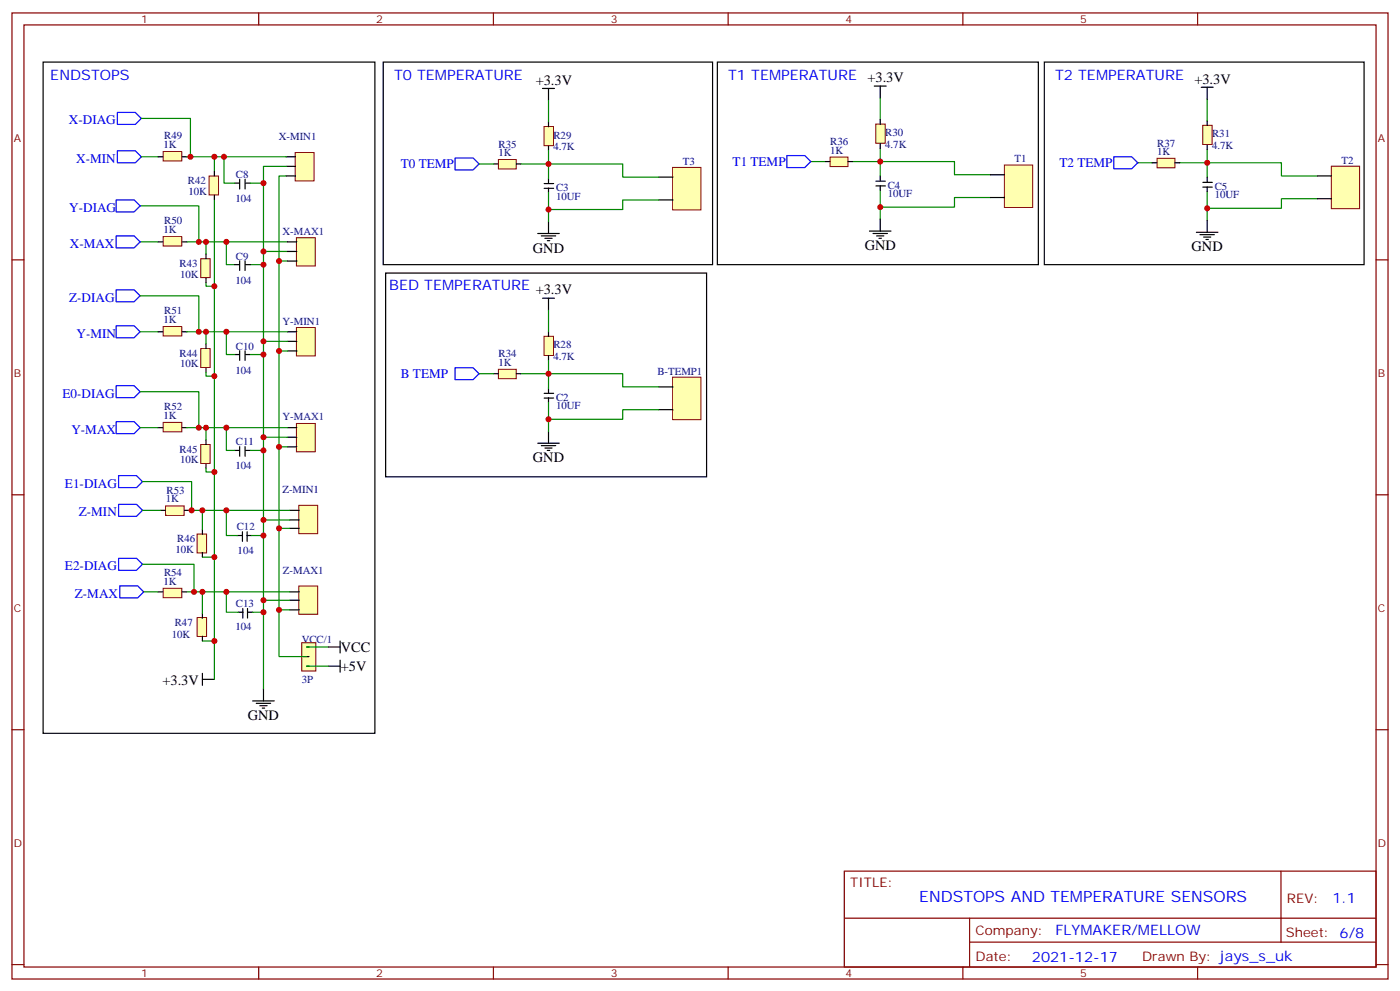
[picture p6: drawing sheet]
<svg xmlns="http://www.w3.org/2000/svg" width="412mm" height="292mm" viewBox="0 0 412 292" stroke-linecap="round" stroke-linejoin="round" font-family="sans-serif">
<g fill="none" stroke="#870000" stroke-width=".35">
<path d="M3.5 3.8h405.4v284.3h-405.4zM7.1 7.3h398.2v277.3h-398.2zM76.2 3.8v3.5M145.3 3.8v3.5M214.5 3.8v3.5M283.6 3.8v3.5M352.8 3.8v3.5M3.5 76.5h3.6M405.3 76.5h3.6M3.5 145.6h3.6M405.3 145.6h3.6M3.5 214.8h3.6"/>
<path d="M405.3 214.8h3.6M248.7 256.4h156.6v28.2h-156.6zM377.3 256.4v20.9M248.7 270.2h156.5M285.6 277.3h119.6M285.6 270.2v14.2M3.5 283.9h3.6M76.2 284.6v3.5M145.3 284.6v3.5M214.5 284.6v3.5M283.6 284.6v3.5M352.8 284.6v3.5"/>
<path d="M405.3 283.9h3.6"/>
</g>
<path d="M34.2 113.5h5.3l1.8 1.8-1.8 1.8h-5.3z" fill="none" stroke="#00f" stroke-width=".35"/>
<path d="M87.3 124.6h5.6v8.4h-5.6z" fill="#ffffb0" stroke="#800000" stroke-width=".29"/>
<path d="M84.7 125.9h2.7M84.7 128.7h2.7M84.7 131.5h2.7" fill="none" stroke="#000" stroke-width=".35"/>
<path d="M34.2 124.1h5.3l1.8 1.8-1.8 1.7h-5.3z" fill="none" stroke="#00f" stroke-width=".35"/>
<path d="M48.1 124.3h5.4v2.8h-5.4z" fill="#ffffb0" stroke="#800000" stroke-width=".29"/>
<path d="M46.6 125.9h1.4M53.6 125.9h1.4" fill="none" stroke="#000" stroke-width=".35"/>
<path d="M41.3 115.3h17.3v10.6M41.3 125.9h5.3M55 125.9h29.7" fill="none" stroke="#008700" stroke-width=".35"/>
<path d="M59.1 130.8h2.8v5.6h-2.8z" fill="#ffffb0" stroke="#800000" stroke-width=".29"/>
<path d="M60.7 129.4v1.4M60.7 136.5v1.4M69.1 132.6h1.4M70.6 131.5v2.8M72.2 131.5v2.8M72.3 132.6h1.4" fill="none" stroke="#000" stroke-width=".35"/>
<path d="M60.7 137.9v1h2.4M60.7 125.9v3.5M66.7 125.9v6.7h2.4M73.7 132.6h3.9M77.6 128.7h7.1M82.2 131.5h2.5" fill="none" stroke="#008700" stroke-width=".35"/>
<path d="M34.2 85.3h5.3l1.8 1.8-1.8 1.7h-5.3z" fill="none" stroke="#00f" stroke-width=".35"/>
<path d="M87.3 96.4h5.6v8.3h-5.6z" fill="#ffffb0" stroke="#800000" stroke-width=".29"/>
<path d="M84.7 97.6h2.7M84.7 100.5h2.7M84.7 103.3h2.7" fill="none" stroke="#000" stroke-width=".35"/>
<path d="M34.2 95.9h5.3l1.8 1.7-1.8 1.8h-5.3z" fill="none" stroke="#00f" stroke-width=".35"/>
<path d="M48.1 96.1h5.4v2.8h-5.4z" fill="#ffffb0" stroke="#800000" stroke-width=".29"/>
<path d="M46.6 97.6h1.4M53.6 97.6h1.4" fill="none" stroke="#000" stroke-width=".35"/>
<path d="M41.3 87.1h17.3v10.5M41.3 97.6h5.3M55 97.6h29.7" fill="none" stroke="#008700" stroke-width=".35"/>
<path d="M59.1 102.6h2.8v5.6h-2.8z" fill="#ffffb0" stroke="#800000" stroke-width=".29"/>
<path d="M69.1 77.9h1.4M70.6 76.8v2.8M72.2 76.8v2.8M72.3 77.9h1.4M60.7 101.2v1.4M60.7 108.3v1.3M69.1 104.4h1.4M70.6 103.2v2.9M72.2 103.2v2.9M72.3 104.4h1.4" fill="none" stroke="#000" stroke-width=".35"/>
<path d="M60.7 71.2v3.5M66.7 71.2v6.7h2.4M73.7 77.9h3.9M77.6 74h7.1M82.2 76.8h2.5M60.7 83.2v1h2.4M60.7 97.6v3.6M66.7 97.6v6.8h2.4M60.7 109.6v1.1h2.4M73.7 104.4h3.9M77.6 100.5h7.1M82.2 103.3h2.5" fill="none" stroke="#008700" stroke-width=".35"/>
<path d="M59.1 76.2h2.8v5.5h-2.8z" fill="#ffffb0" stroke="#800000" stroke-width=".29"/>
<path d="M60.7 74.7v1.4M60.7 81.8v1.4" fill="none" stroke="#000" stroke-width=".35"/>
<path d="M63.1 46.1v4.3M41.3 60.6h17.3v10.6M41.3 71.2h5.3M55 71.2h29.7" fill="none" stroke="#008700" stroke-width=".35"/>
<path d="M48.1 69.6h5.4v2.8h-5.4z" fill="#ffffb0" stroke="#800000" stroke-width=".29"/>
<path d="M46.6 71.2h1.4M53.6 71.2h1.4" fill="none" stroke="#000" stroke-width=".35"/>
<path d="M34.2 69.4h5.3l1.8 1.8-1.8 1.8h-5.3z" fill="none" stroke="#00f" stroke-width=".35"/>
<path d="M87.3 70h5.6v8.3h-5.6z" fill="#ffffb0" stroke="#800000" stroke-width=".29"/>
<path d="M84.7 71.2h2.7M84.7 74h2.7M84.7 76.8h2.7" fill="none" stroke="#000" stroke-width=".35"/>
<path d="M34.2 58.8h5.3l1.8 1.8-1.8 1.8h-5.3z" fill="none" stroke="#00f" stroke-width=".35"/>
<path d="M84.3 51.8h-2.1v103.7" fill="none" stroke="#008700" stroke-width=".35"/>
<path d="M48.1 173.1h5.4v2.8h-5.4z" fill="#ffffb0" stroke="#800000" stroke-width=".29"/>
<path d="M46.6 174.2h1.4M53.6 174.2h1.4" fill="none" stroke="#000" stroke-width=".35"/>
<path d="M48.1 44.6h5.4v2.8h-5.4z" fill="#ffffb0" stroke="#800000" stroke-width=".29"/>
<path d="M46.6 46.1h1.4M53.6 46.1h1.4" fill="none" stroke="#000" stroke-width=".35"/>
<path d="M88.9 189.2h4.1v8.3h-4.1z" fill="#ffffb0" stroke="#800000" stroke-width=".29"/>
<path d="M71.5 179.1v2.8M72.9 179.1v2.8M70.2 180.2h1.4M73 180.2h1.4M90.3 190.4h.7M90.3 193.3h.7M90.3 196.1h.7" fill="none" stroke="#000" stroke-width=".35"/>
<path d="M58.1 181.8h2.7v5.5h-2.7z" fill="#ffffb0" stroke="#800000" stroke-width=".29"/>
<path d="M59.6 180.6v1.3M59.6 187.3v1.4" fill="none" stroke="#000" stroke-width=".35"/>
<path d="M88 172.5h5.6v8.3h-5.6z" fill="#ffffb0" stroke="#800000" stroke-width=".29"/>
<path d="M69.8 157.6h1.4M71.4 156.5v2.8M72.7 157.6h1.4M72.8 156.5v2.8M85.4 174.2h2.7M85.4 176.7h2.7M85.4 179.5h2.7" fill="none" stroke="#000" stroke-width=".35"/>
<path d="M58.1 157.2h2.7v5.5h-2.7z" fill="#ffffb0" stroke="#800000" stroke-width=".29"/>
<path d="M59.6 155.9v1.3M59.6 162.6v1.4" fill="none" stroke="#000" stroke-width=".35"/>
<path d="M88 148.7h5.6v8.4h-5.6z" fill="#ffffb0" stroke="#800000" stroke-width=".29"/>
<path d="M69.1 53.9h1.4M70.6 52.8v2.8M72.2 52.8v2.8M72.3 53.9h1.4M85.4 150.2h2.7M85.4 153h2.7M85.4 155.5h2.7" fill="none" stroke="#000" stroke-width=".35"/>
<path d="M61.6 51.8h2.8v5.6h-2.8z" fill="#ffffb0" stroke="#800000" stroke-width=".29"/>
<path d="M63.1 50.4v1.4M63.1 57.5v1.3" fill="none" stroke="#000" stroke-width=".35"/>
<path d="M87 44.9h5.5v8.3h-5.5z" fill="#ffffb0" stroke="#800000" stroke-width=".29"/>
<path d="M84.3 46.1h2.8M84.3 49h2.8M84.3 51.8h2.8M96.7 190.4h3.5M96.7 196.1h3.5M100.2 188.7v3.5M100.2 194.3v3.5M74.4 206.3h6.4M75.5 207h4.2M76.6 207.7h2.1M77.3 208.4h.7M77.6 202.8v3.5" fill="none" stroke="#000" stroke-width=".35"/>
<path d="M34.6 33.1h5.3l1.7 1.8-1.7 1.7h-5.3zM34.6 44.4h5.3l1.7 1.7-1.7 1.8h-5.3zM34.9 140h5.3l1.8 1.7-1.8 1.8h-5.3zM34.9 148.4h5.3l1.8 1.8-1.8 1.8h-5.3zM34.9 164.3h5.3l1.8 1.8-1.8 1.8h-5.3zM35.3 172.4h5.3l1.7 1.8-1.7 1.8h-5.3z" fill="none" stroke="#00f" stroke-width=".35"/>
<g fill="none" stroke="#008700" stroke-width=".35">
<path d="M41.6 46.1h5M55 46.1h29.3M66 46.1v7.8h3.1M73.7 53.9h3.9M84.3 49h-6.7v153.8M77.6 153h7.8M85.4 155.5h-3.2v24h3.2M42 166.1h15.1v8.1M42.3 174.2h4.3M55 174.2h30.4M77.6 176.7h7.8M82.2 179.5v13.8h8.1"/>
<path d="M90.3 196.1h6.4M90.3 190.4h6.4"/>
</g>
<path d="M48.8 148.9h5.4v2.8h-5.4z" fill="#ffffb0" stroke="#800000" stroke-width=".29"/>
<g fill="none" stroke="#000" stroke-width=".35">
<path d="M12.7 18.3h97.7v197.5h-97.7zM307.6 18.3h94.2v59.6h-94.2zM353.8 25.7h3.6M355.6 25.7v3.5M352.4 68.4h6.4M353.5 69.1h4.2M354.5 69.8h2.2M355.2 70.5h.8M355.6 64.8v3.6M47.3 150.2h1.4M54.4 150.2h1.3M59.6 200h3.5"/>
<path d="M59.6 198.2v3.5"/>
</g>
<g fill="none" stroke="#008700" stroke-width=".35">
<path d="M41.6 34.9h14.5v11.2M355.6 29.2v6.4M63.1 58.8v141.2M335.1 47.9h4.3M347.5 47.9h30v3.9h10.6M355.6 44v8.1M355.6 56.4v8.4M388.1 58.5h-10.6v2.8h-21.9M42 141.7h14.4v8.5M42 150.2h5.3M55.7 150.2h29.7M59.6 150.2v5.7"/>
<path d="M66.7 150.2v7.4h3.1M74.1 157.6h3.5M59.6 164h3.5M59.6 174.2v6.4M66.7 174.2v6h3.5M59.6 188.7h3.5M74.4 180.2h3.2"/>
</g>
<path d="M328.1 46.1h5.3l1.7 1.8-1.7 1.8h-5.3z" fill="none" stroke="#00f" stroke-width=".35"/>
<path d="M392.2 48.9h8.3v12.5h-8.3z" fill="#ffffb0" stroke="#800000" stroke-width=".29"/>
<path d="M388.1 51.8h4.1M388.1 58.5h4.1" fill="none" stroke="#000" stroke-width=".35"/>
<path d="M354.3 36.9h2.8v5.6h-2.8z" fill="#ffffb0" stroke="#800000" stroke-width=".29"/>
<path d="M355.6 35.6v1.3M354.3 55.1h2.8M354.3 53.7h2.8M355.6 42.6v1.4M355.6 52.1v1.4M355.6 55v1.4" fill="none" stroke="#000" stroke-width=".35"/>
<path d="M340.8 46.6h5.3v2.8h-5.3z" fill="#ffffb0" stroke="#800000" stroke-width=".29"/>
<path d="M211.3 18.3h94.6v59.6h-94.6zM257.5 25.3h3.6M259.3 25.3v3.6M339.4 47.9h1.4M346.1 47.9h1.4M256.1 68h6.4M257.2 68.7h4.2M258.2 69.4h2.1M258.9 70.1h.7M259.3 64.5v3.5" fill="none" stroke="#000" stroke-width=".35"/>
<path d="M259.3 28.9v6.3M238.8 47.6h4.3M251.2 47.6h30v3.8h10.5M259.3 43.7v8.1M259.3 56v8.5M291.7 58.1h-10.5v2.9h-21.9" fill="none" stroke="#008700" stroke-width=".35"/>
<path d="M231.8 45.8h5.3l1.7 1.8-1.7 1.7h-5.3z" fill="none" stroke="#00f" stroke-width=".35"/>
<path d="M295.9 48.6h8.3v12.5h-8.3z" fill="#ffffb0" stroke="#800000" stroke-width=".29"/>
<path d="M291.7 51.4h4.2M291.7 58.1h4.2" fill="none" stroke="#000" stroke-width=".35"/>
<path d="M258 36.5h2.8v5.7h-2.8z" fill="#ffffb0" stroke="#800000" stroke-width=".29"/>
<path d="M259.3 35.2v1.4M258 54.7h2.8M258 53.3h2.8M259.3 42.3v1.4M259.3 51.8v1.4M259.3 54.6v1.4" fill="none" stroke="#000" stroke-width=".35"/>
<path d="M244.5 46.2h5.3v2.8h-5.3z" fill="#ffffb0" stroke="#800000" stroke-width=".29"/>
<path d="M243.1 47.6h1.4M249.8 47.6h1.4" fill="none" stroke="#000" stroke-width=".35"/>
<path d="M146.8 47h5.3v2.7h-5.3z" fill="#ffffb0" stroke="#800000" stroke-width=".29"/>
<path d="M145.3 48.3h1.4M152.1 48.3h1.4M160.3 55.4h2.8M160.3 54h2.8M161.6 52.5v1.4M161.6 55.3v1.4" fill="none" stroke="#000" stroke-width=".35"/>
<path d="M160.3 37.2h2.7v5.7h-2.7z" fill="#ffffb0" stroke="#800000" stroke-width=".29"/>
<path d="M161.6 35.9v1.4M161.6 43v1.4" fill="none" stroke="#000" stroke-width=".35"/>
<path d="M198.1 49.3h8.4v12.5h-8.4z" fill="#ffffb0" stroke="#800000" stroke-width=".29"/>
<path d="M112.9 18.3h97v59.6h-97zM159.8 26h3.5M161.6 26v3.6M194 52.1h4.2M194 58.8h4.2M158.4 68.7h6.3M159.5 69.4h4.2M160.5 70.1h2.1M161.2 70.8h.7M161.6 65.2v3.5" fill="none" stroke="#000" stroke-width=".35"/>
<path d="M161.6 29.6v6.3M141.1 48.3h4.2M153.5 48.3h29.9v3.8h10.6M161.6 44.4v8.1M161.6 56.7v8.5M194 58.8h-10.6v2.9h-21.8" fill="none" stroke="#008700" stroke-width=".35"/>
<path d="M134.1 46.5h5.2l1.8 1.8-1.8 1.7h-5.2z" fill="none" stroke="#00f" stroke-width=".35"/>
<path d="M146.8 108.7h5.3v2.8h-5.3z" fill="#ffffb0" stroke="#800000" stroke-width=".29"/>
<path d="M145.3 110h1.4M152.1 110h1.4M160.3 117.2h2.8M160.3 115.8h2.8M161.6 114.2v1.4M161.6 117.1v1.4" fill="none" stroke="#000" stroke-width=".35"/>
<path d="M160.3 99h2.7v5.6h-2.7z" fill="#ffffb0" stroke="#800000" stroke-width=".29"/>
<path d="M161.6 97.6v1.4M161.6 104.7v1.4" fill="none" stroke="#000" stroke-width=".35"/>
<path d="M198.1 111h8.4v12.5h-8.4z" fill="#ffffb0" stroke="#800000" stroke-width=".29"/>
<path d="M113.6 80.4h94.5v59.9h-94.5zM159.8 87.8h3.5M161.6 87.8v3.5M194 113.9h4.2M158.4 130.5h6.3M159.5 131.2h4.2M160.5 131.9h2.1M161.2 132.6h.7M161.6 126.9v3.6M194 120.6h4.2" fill="none" stroke="#000" stroke-width=".35"/>
<path d="M161.6 91.3v6.3M141.1 110h4.2M153.5 110h29.9v3.9h10.6M161.6 106.1v8.1M161.6 118.5v8.4M194 120.6h-10.6v2.8h-21.8" fill="none" stroke="#008700" stroke-width=".35"/>
<path d="M134.1 108.2h5.2l1.8 1.8-1.8 1.8h-5.2z" fill="none" stroke="#00f" stroke-width=".35"/>
<g fill="#c00">
<circle cx="63.1" cy="138.9" r=".88"/>
<circle cx="58.6" cy="125.9" r=".88"/>
<circle cx="60.7" cy="125.9" r=".88"/>
<circle cx="82.2" cy="131.5" r=".88"/>
<circle cx="77.6" cy="128.7" r=".88"/>
<circle cx="77.6" cy="132.6" r=".88"/>
<circle cx="66.7" cy="125.9" r=".88"/>
<circle cx="63.1" cy="110.7" r=".88"/>
<circle cx="58.6" cy="97.6" r=".88"/>
<circle cx="60.7" cy="97.6" r=".88"/>
<circle cx="82.2" cy="103.3" r=".88"/>
<circle cx="77.6" cy="100.5" r=".88"/>
<circle cx="77.6" cy="104.4" r=".88"/>
<circle cx="66.7" cy="97.6" r=".88"/>
<circle cx="66.7" cy="71.2" r=".88"/>
<circle cx="77.6" cy="77.9" r=".88"/>
<circle cx="77.6" cy="74" r=".88"/>
<circle cx="82.2" cy="76.8" r=".88"/>
<circle cx="60.7" cy="71.2" r=".88"/>
<circle cx="58.6" cy="71.2" r=".88"/>
<circle cx="63.1" cy="84.2" r=".88"/>
<circle cx="63.1" cy="46.1" r=".88"/>
<circle cx="82.2" cy="155.5" r=".88"/>
<circle cx="77.6" cy="53.9" r=".88"/>
<circle cx="82.2" cy="179.5" r=".88"/>
<circle cx="77.6" cy="153" r=".88"/>
<circle cx="77.6" cy="176.7" r=".88"/>
<circle cx="66" cy="46.1" r=".88"/>
<circle cx="57.2" cy="174.2" r=".88"/>
<circle cx="77.6" cy="157.6" r=".88"/>
<circle cx="66.7" cy="150.2" r=".88"/>
<circle cx="77.6" cy="180.2" r=".88"/>
<circle cx="66.7" cy="174.2" r=".88"/>
<circle cx="63.1" cy="164" r=".88"/>
<circle cx="59.6" cy="150.2" r=".88"/>
<circle cx="56.4" cy="150.2" r=".88"/>
<circle cx="59.6" cy="174.2" r=".88"/>
<circle cx="63.1" cy="188.7" r=".88"/>
<circle cx="56.1" cy="46.1" r=".88"/>
<circle cx="355.6" cy="61.3" r=".88"/>
<circle cx="355.6" cy="47.9" r=".88"/>
<circle cx="259.3" cy="61" r=".88"/>
<circle cx="259.3" cy="47.6" r=".88"/>
<circle cx="161.6" cy="48.3" r=".88"/>
<circle cx="161.6" cy="61.7" r=".88"/>
<circle cx="161.6" cy="110" r=".88"/>
<circle cx="161.6" cy="123.4" r=".88"/>
</g>
<text font-size="4.6" fill="#00f" x="270.8" y="265.4">ENDSTOPS AND TEMPERATURE SENSORS</text>
<g font-size="4.2" fill="#00f">
<text x="14.8" y="23.6">ENDSTOPS</text>
<text x="116.1" y="23.6">T0 TEMPERATURE</text>
<text x="214.5" y="23.6">T1 TEMPERATURE</text>
<text x="310.8" y="23.6">T2 TEMPERATURE</text>
<text x="114.7" y="85.3">BED TEMPERATURE</text>
<text x="392.5" y="265.7">1.1</text>
<text x="310.9" y="275.2">FLYMAKER/MELLOW</text>
<text x="304" y="283">2021-12-17</text>
</g>
<g font-size="4.2">
<text x="157.8" y="24.9">+3.3V</text>
<text x="255.5" y="24.2">+3.3V</text>
<text x="351.8" y="24.6">+3.3V</text>
<text x="157" y="74.4">GND</text>
<text x="254.7" y="73.7">GND</text>
<text x="351" y="74">GND</text>
<text x="157.8" y="86.7">+3.3V</text>
<text x="157" y="136.1">GND</text>
<text x="100.4" y="191.9">VCC</text>
<text x="100.4" y="197.5">+5V</text>
<text x="47.8" y="201.7">+3.3V</text>
<text x="73" y="211.9">GND</text>
</g>
<g font-size="3.9" fill="#00f">
<text x="20.3" y="36.6">X-DIAG</text>
<text x="22.4" y="47.9">X-MIN</text>
<text x="118.1" y="49.6">T0 TEMP</text>
<text x="215.8" y="48.9">T1 TEMP</text>
<text x="312.1" y="49.2">T2 TEMP</text>
<text x="20.4" y="62.4">Y-DIAG</text>
<text x="20.6" y="73">X-MAX</text>
<text x="20.4" y="88.8">Z-DIAG</text>
<text x="22.6" y="99.4">Y-MIN</text>
<text x="118.1" y="111.3">B TEMP</text>
<text x="18.4" y="117.1">E0-DIAG</text>
<text x="21" y="127.6">Y-MAX</text>
<text x="19.1" y="143.5">E1-DIAG</text>
<text x="23.2" y="152">Z-MIN</text>
<text x="19.1" y="167.9">E2-DIAG</text>
<text x="22.1" y="176">Z-MAX</text>
</g>
<g font-size="3.9" fill="#800">
<text x="250.5" y="261">TITLE:</text>
<text x="379.1" y="265.7">REV:</text>
<text x="287.4" y="275.2">Company:</text>
<text x="378.7" y="275.8">Sheet: 6/8</text>
<text x="287.4" y="282.9">Date:</text>
<text x="336.4" y="282.9">Drawn By: jays_s_uk</text>
</g>
<g font-size="3.2" fill="#800">
<text x="41.6" y="6.8">1</text>
<text x="110.8" y="6.8">2</text>
<text x="179.9" y="6.8">3</text>
<text x="249.1" y="6.8">4</text>
<text x="318.2" y="6.8">5</text>
<text x="4.1" y="41.9">A</text>
<text x="405.9" y="41.9">A</text>
<text x="4.1" y="111.1">B</text>
<text x="405.9" y="111.1">B</text>
<text x="4.1" y="180.2">C</text>
<text x="405.9" y="180.2">C</text>
<text x="4.1" y="249.3">D</text>
<text x="405.9" y="249.3">D</text>
<text x="41.6" y="287.6">1</text>
<text x="110.8" y="287.6">2</text>
<text x="179.9" y="287.6">3</text>
<text x="249.1" y="287.6">4</text>
<text x="318.2" y="287.6">5</text>
</g>
<g font-size="3.2" fill="#000080">
<text x="48.4" y="41">R49</text>
<text x="82.1" y="41.3">X-MIN1</text>
<text x="163" y="40.8">R29</text>
<text x="260.8" y="40.1">R30</text>
<text x="357.1" y="40.4">R31</text>
<text x="48.1" y="43.5">1K</text>
<text x="146.9" y="45.9">1K</text>
<text x="146.9" y="43.5">R35</text>
<text x="163" y="44.3">4.7K</text>
<text x="244.6" y="45.2">1K</text>
<text x="244.6" y="42.8">R36</text>
<text x="260.8" y="43.6">4.7K</text>
<text x="298.9" y="47.8">T1</text>
<text x="340.9" y="45.5">1K</text>
<text x="340.9" y="43.1">R37</text>
<text x="357.1" y="43.9">4.7K</text>
<text x="69.5" y="52.5">C8</text>
<text x="201.2" y="48.5">T3</text>
<text x="395.2" y="48.2">T2</text>
<text x="55.4" y="54.2">R42</text>
<text x="55.5" y="57.3">10K</text>
<text x="69.3" y="59.5">104</text>
<text x="163.8" y="58.8">10UF</text>
<text x="163.8" y="56.4">C3</text>
<text x="261.5" y="58.1">10UF</text>
<text x="261.5" y="55.7">C4</text>
<text x="357.8" y="58.4">10UF</text>
<text x="357.8" y="56">C5</text>
<text x="48.1" y="68.6">1K</text>
<text x="48.4" y="66.1">R50</text>
<text x="83.2" y="69.1">X-MAX1</text>
<text x="69.5" y="76.4">C9</text>
<text x="52.9" y="78.5">R43</text>
<text x="53.1" y="81.7">10K</text>
<text x="69.3" y="83.5">104</text>
<text x="48.1" y="95">1K</text>
<text x="48.4" y="92.5">R51</text>
<text x="83.2" y="95.5">Y-MIN1</text>
<text x="52.9" y="105">R44</text>
<text x="69.5" y="102.9">C10</text>
<text x="146.9" y="107.6">1K</text>
<text x="146.9" y="105.2">R34</text>
<text x="163" y="106">4.7K</text>
<text x="163" y="102.5">R28</text>
<text x="53.1" y="108.1">10K</text>
<text x="69.3" y="110">104</text>
<text x="193.7" y="110.3">B-TEMP1</text>
<text x="163.8" y="118.1">C2</text>
<text x="48.1" y="123.3">1K</text>
<text x="48.4" y="120.7">R52</text>
<text x="83.2" y="123.7">Y-MAX1</text>
<text x="163.8" y="120.5">10UF</text>
<text x="69.5" y="131.1">C11</text>
<text x="52.9" y="133.2">R45</text>
<text x="53.1" y="136.4">10K</text>
<text x="69.3" y="138.2">104</text>
<text x="48.8" y="147.9">1K</text>
<text x="49.1" y="145.3">R53</text>
<text x="83.2" y="145.2">Z-MIN1</text>
<text x="52.2" y="159.6">R46</text>
<text x="69.7" y="156.1">C12</text>
<text x="51.7" y="162.8">10K</text>
<text x="70" y="163.2">104</text>
<text x="48.1" y="172.1">1K</text>
<text x="48.3" y="169.6">R54</text>
<text x="83.3" y="168.9">Z-MAX1</text>
<text x="69.5" y="178.8">C13</text>
<text x="51.5" y="184.3">R47</text>
<text x="69.3" y="185.5">104</text>
<text x="50.6" y="187.9">10K</text>
<text x="88.9" y="189.2">VCC/1</text>
<text x="88.9" y="201">3P</text>
</g>
</svg>
